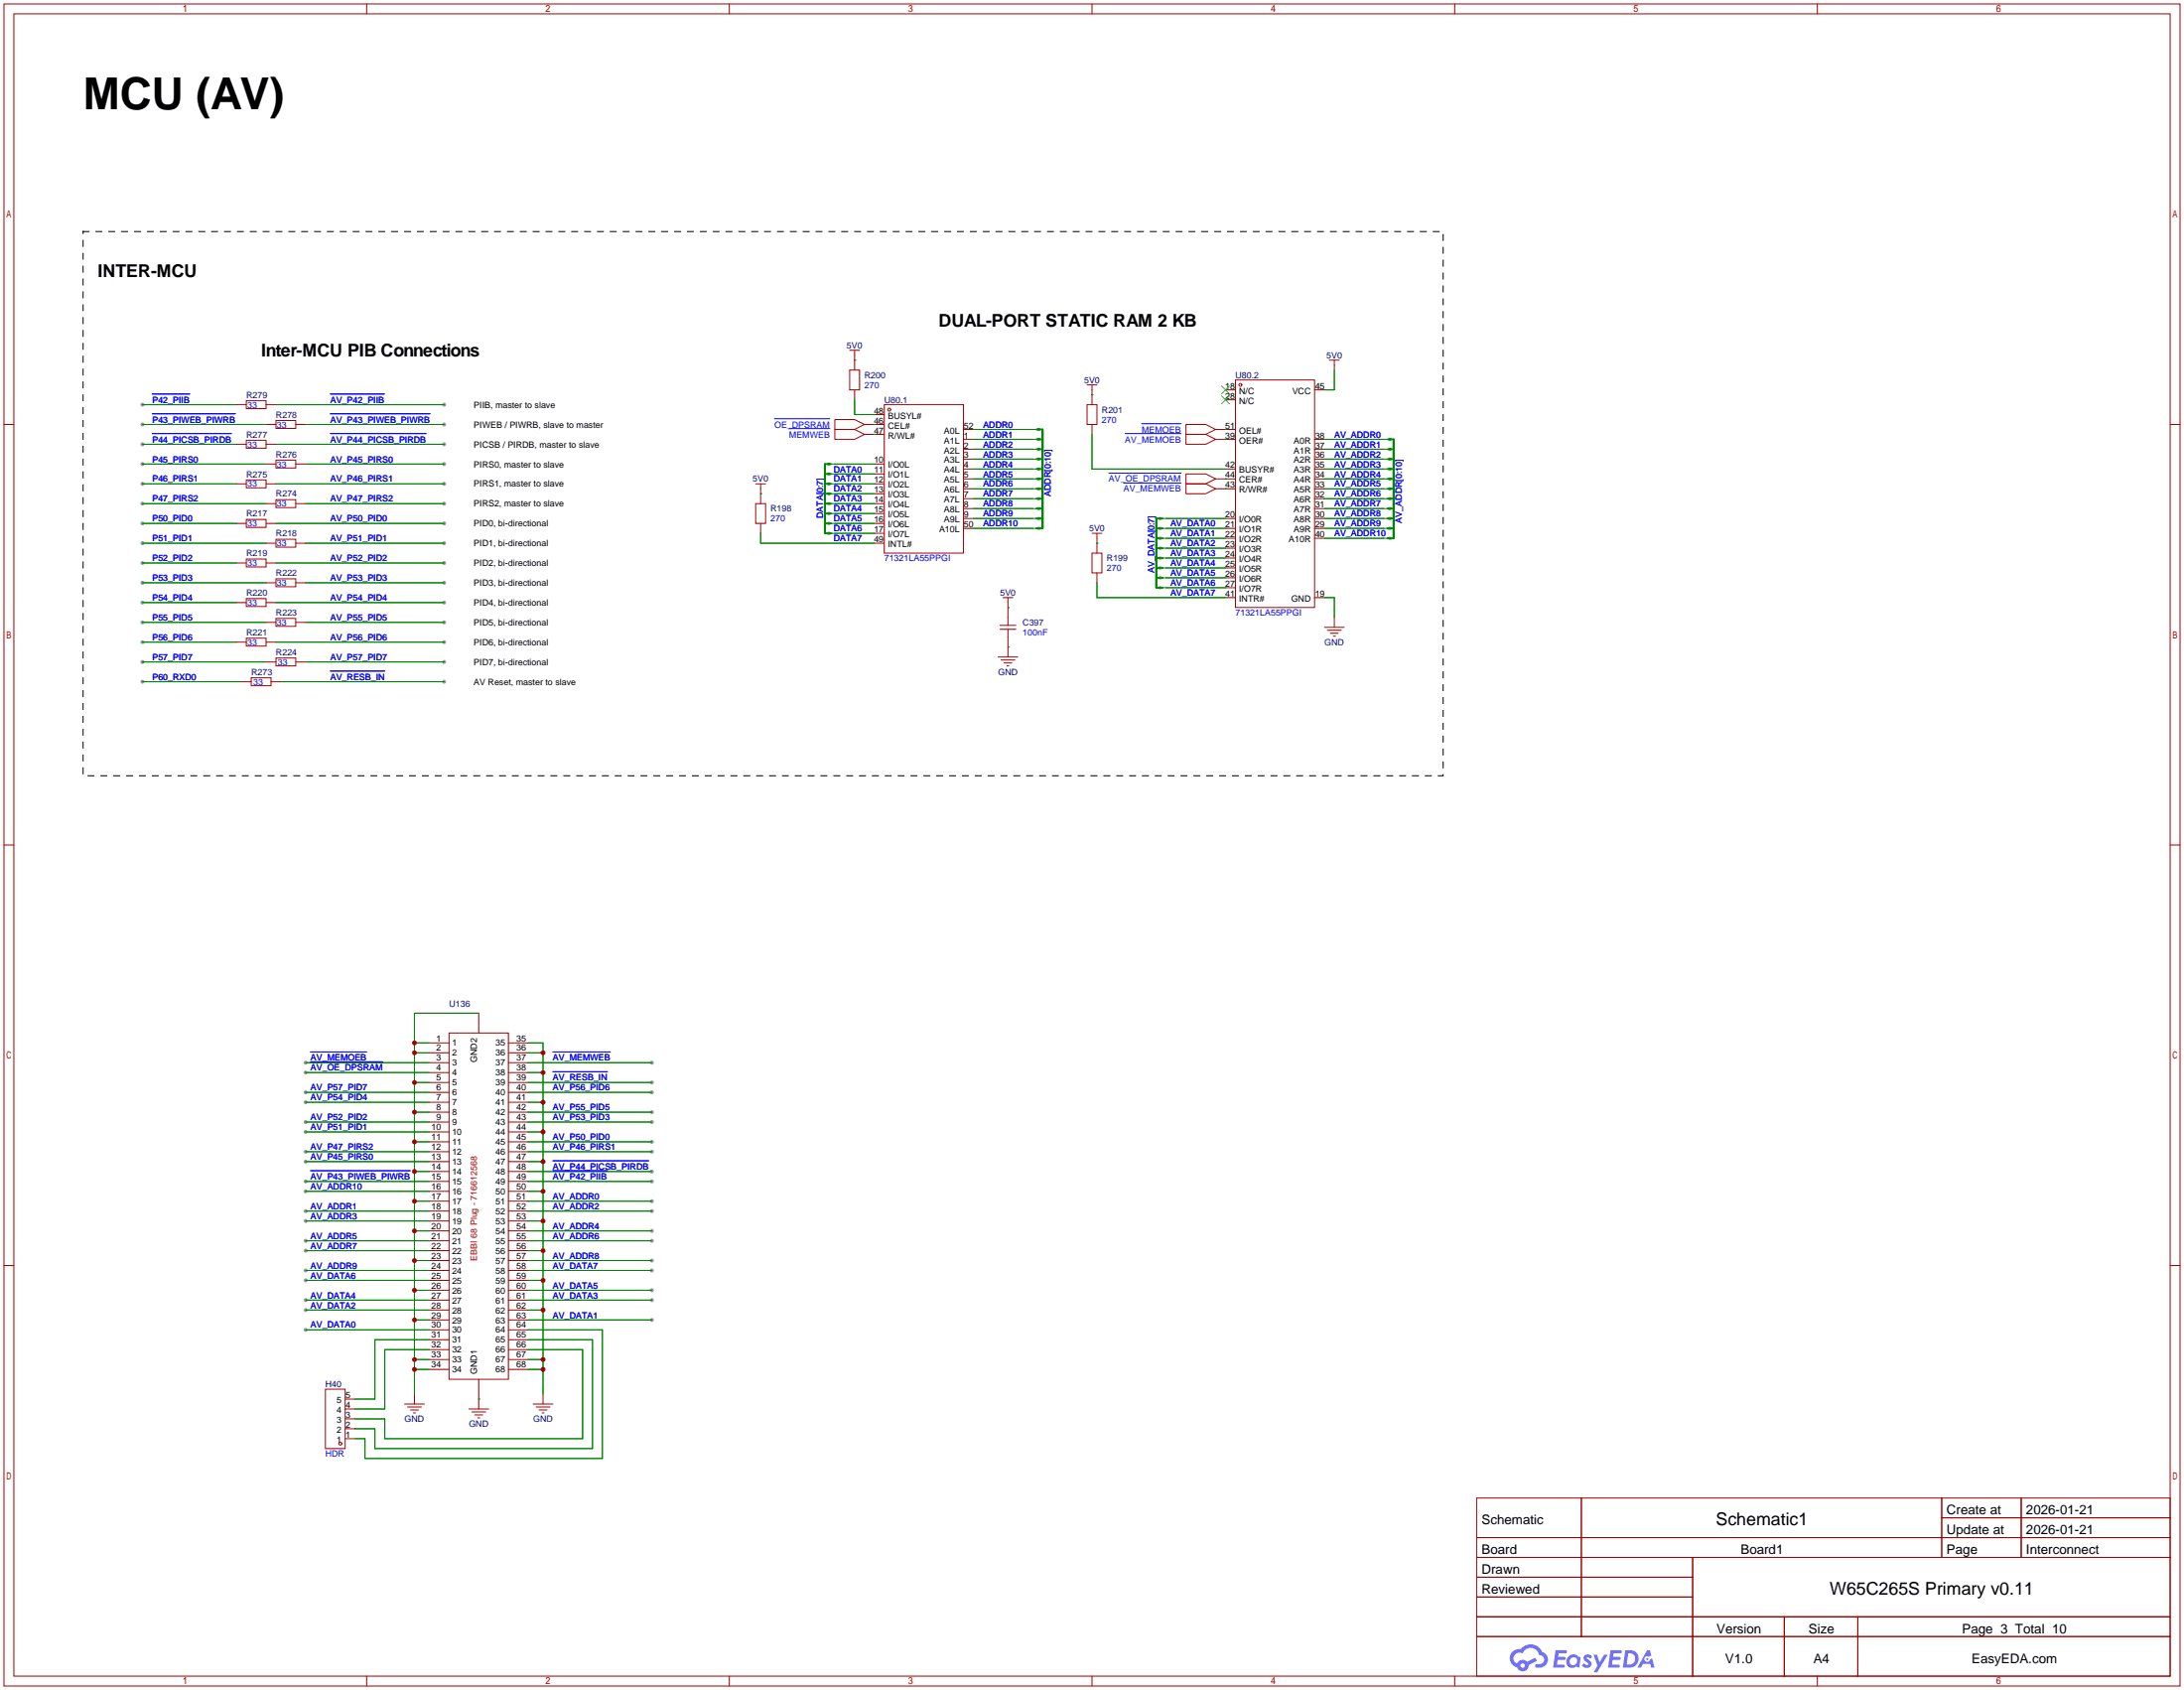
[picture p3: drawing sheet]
<svg xmlns="http://www.w3.org/2000/svg" width="561mm" height="434mm" viewBox="0 0 561 434" stroke-linecap="round" stroke-linejoin="round" font-family="sans-serif">
<g fill="#999">
<circle cx="36.6" cy="109" r=".51"/>
<circle cx="114" cy="109" r=".51"/>
<circle cx="114" cy="114" r=".51"/>
<circle cx="36.6" cy="119.1" r=".51"/>
<circle cx="114" cy="119.1" r=".51"/>
<circle cx="114" cy="124.2" r=".51"/>
<circle cx="36.6" cy="129.3" r=".51"/>
<circle cx="114" cy="129.3" r=".51"/>
<circle cx="114" cy="134.4" r=".51"/>
<circle cx="114" cy="139.4" r=".51"/>
<circle cx="114" cy="144.5" r=".51"/>
<circle cx="114" cy="149.6" r=".51"/>
<circle cx="114" cy="154.7" r=".51"/>
<circle cx="114" cy="159.8" r=".51"/>
<circle cx="114" cy="164.8" r=".51"/>
<circle cx="114" cy="169.9" r=".51"/>
<circle cx="36.6" cy="134.4" r=".51"/>
<circle cx="36.6" cy="139.4" r=".51"/>
<circle cx="36.6" cy="144.5" r=".51"/>
<circle cx="36.6" cy="149.6" r=".51"/>
<circle cx="36.6" cy="154.7" r=".51"/>
<circle cx="36.6" cy="159.8" r=".51"/>
<circle cx="36.6" cy="164.8" r=".51"/>
<circle cx="36.6" cy="169.9" r=".51"/>
<circle cx="36.6" cy="124.2" r=".51"/>
<circle cx="36.6" cy="114" r=".51"/>
<circle cx="114" cy="103.9" r=".51"/>
<circle cx="36.6" cy="103.9" r=".51"/>
<circle cx="114" cy="175" r=".51"/>
<circle cx="36.6" cy="175" r=".51"/>
<circle cx="78.5" cy="272.8" r=".51"/>
<circle cx="78.5" cy="326.1" r=".51"/>
<circle cx="167.4" cy="323.6" r=".51"/>
<circle cx="78.5" cy="321.1" r=".51"/>
<circle cx="167.4" cy="318.5" r=".51"/>
<circle cx="78.5" cy="318.5" r=".51"/>
<circle cx="167.4" cy="316" r=".51"/>
<circle cx="78.5" cy="313.4" r=".51"/>
<circle cx="167.4" cy="310.9" r=".51"/>
<circle cx="78.5" cy="310.9" r=".51"/>
<circle cx="167.4" cy="308.4" r=".51"/>
<circle cx="78.5" cy="305.8" r=".51"/>
<circle cx="78.5" cy="341.4" r=".51"/>
<circle cx="167.4" cy="338.8" r=".51"/>
<circle cx="78.5" cy="336.3" r=".51"/>
<circle cx="167.4" cy="333.8" r=".51"/>
<circle cx="78.5" cy="333.8" r=".51"/>
<circle cx="167.4" cy="331.2" r=".51"/>
<circle cx="78.5" cy="328.7" r=".51"/>
<circle cx="167.4" cy="326.1" r=".51"/>
<circle cx="167.4" cy="272.8" r=".51"/>
<circle cx="78.5" cy="275.3" r=".51"/>
<circle cx="167.4" cy="277.9" r=".51"/>
<circle cx="78.5" cy="280.4" r=".51"/>
<circle cx="167.4" cy="280.4" r=".51"/>
<circle cx="78.5" cy="283" r=".51"/>
<circle cx="167.4" cy="285.5" r=".51"/>
<circle cx="78.5" cy="288" r=".51"/>
<circle cx="167.4" cy="288" r=".51"/>
<circle cx="78.5" cy="290.6" r=".51"/>
<circle cx="167.4" cy="293.1" r=".51"/>
<circle cx="78.5" cy="295.7" r=".51"/>
<circle cx="167.4" cy="295.7" r=".51"/>
<circle cx="78.5" cy="298.2" r=".51"/>
<circle cx="167.4" cy="300.7" r=".51"/>
<circle cx="78.5" cy="303.3" r=".51"/>
<circle cx="167.4" cy="303.3" r=".51"/>
</g>
<g fill="none" stroke="#a10000" stroke-width=".25">
<path d="M1 1h558.8v431.8h-558.8zM3.6 3.6h553.7v426.7h-553.7zM94.1 1v2.6M187.3 1v2.6M280.4 1v2.6M373.5 1v2.6M466.7 1v2.6M1 109h2.6M557.3 109h2.5M1 216.9h2.6M557.3 216.9h2.5M1 324.9h2.6"/>
<path d="M557.3 324.9h2.5M379.2 384.6h178.1v45.7h-178.1zM379.2 394.7h178.1M379.2 399.8h178.1M406.1 384.6v35.5M434.7 399.8v30.5M498.6 384.6v15.2M498.6 389.6h58.7M519 384.6v15.2M379.2 404.9h55.5M379.2 415h178.1M379.2 410h55.5"/>
<path d="M458.2 415v15.3M477.1 415v15.3M94.1 430.3v2.5M187.3 430.3v2.5M280.4 430.3v2.5M373.5 430.3v2.5M379.2 420.1h178.1M466.7 430.3v2.5"/>
</g>
<g fill="#5487ff">
<path d="M407 425a1.3 1.3 0 0 1 1.8 .2l-.4 .7a.47 .47 0 0 0-.4-.5 .47 .47 0 0 0-.5 .3l.1 .1a1.28 1.28 0 0 1 .8 2 1.53 1.53 0 0 1-2.2-.2l.5-.6 .8 .4a.31 .31 0 0 0 .4-.3 .31 .31 0 0 0-.3-.3 1.12 1.12 0 0 1-.6-1.8z"/>
<path d="M409.2 424.8h.9l.6 1.9 1.2-1.9h.9l-2.7 4.5h-.9l1-1.7z"/>
<path d="M399.5 423.6h2.2a.46 .46 0 0 1 .5 .1 .46 .46 0 0 1 .1 .5l-.3 .2h-1.8l-.1 .9h1.6l.3 .2a.4 .4 0 0 1-.3 .6h-1.7l-.2 1.2h1.4a.46 .46 0 0 1 .5 .1 .46 .46 0 0 1 .1 .5l-.3 .2h-2.7z"/>
<path d="M413.6 423.6h2.2a.47 .47 0 0 1 .5 .1 .47 .47 0 0 1 .1 .5l-.3 .2h-1.8l-.1 .9h1.6l.3 .2a.4 .4 0 0 1-.3 .6h-1.7l-.2 1.2h1.4a.46 .46 0 0 1 .5 .1 .46 .46 0 0 1 .1 .5l-.3 .2h-2.7z"/>
<path d="M423 423.6h.7l.4 1.4-.7 .3a.75 .75 0 0 0-1.1 .3 .75 .75 0 0 0 .5 1 .75 .75 0 0 0 .9-.6l.5-.3 .7 2.4h-.9l-.2-1h-1.9l-.5 1h-.9z"/>
<path d="M417.4 423.6l-.7 4.5h1.5a2.27 2.27 0 0 0 2.6-2.3 2.27 2.27 0 0 0-2.7-2.2zM418.1 424.4a1.5 1.5 0 0 1 1.8 1.5 1.5 1.5 0 0 1-1.9 1.4h-.3z"/>
<path d="M402.8 425.2a1.6 1.6 0 0 0-.3 2.3 1.6 1.6 0 0 0 2.3 .2l.8 .4 .3-2.5-.2-.3h-.5a1.58 1.58 0 0 0-2.4-.1zM403.4 425.8a.99 .99 0 0 1 1.6 .5 .99 .99 0 0 1-1.3 1.1 .98 .98 0 0 1-.3-1.6z"/>
<path d="M388.4 424a2.37 2.37 0 0 0 1.2 4 1.54 1.54 0 0 0 1.7 1 1.54 1.54 0 0 0 1.3-1.6l2.1-1.1-.5-.8-2 1.1a1.57 1.57 0 0 0-2.6 .5 1.5 1.5 0 0 1-.8-2.1 1.5 1.5 0 0 1 2.2-.6 2.27 2.27 0 0 1 2.3-1.4 2.27 2.27 0 0 1 2 1.9 1.16 1.16 0 0 1 1.2 1.1 1.16 1.16 0 0 1-1.1 1.2h-.6a.47 .47 0 0 0-.6 .4 .47 .47 0 0 0 .4 .5 2.14 2.14 0 0 0 2.7-1.3 2.14 2.14 0 0 0-1.3-2.8 3.2 3.2 0 0 0-5.5-.7l-1.1 .1zM390.4 427.6a.6 .6 0 0 1 1.2 0 .6 .6 0 0 1-1.2 0z"/>
<circle cx="423" cy="425.9" r=".28"/>
</g>
<g fill="none" stroke="#a10000" stroke-width=".25">
<path d="M218.2 95h2.5v5.1h-2.5zM218.2 89.9h2.5M219.5 89.9v5.1M279.1 98.8h2.6M280.4 98.8v5.1M317.2 97.5h20.4v58.5h-20.4zM341.4 92.5h2.5M342.6 92.5v2.5M60.7 114h2.5M60.7 103.9h2.5M63.2 113h5.1v2.1h-5.1zM63.2 102.9h5.1v2h-5.1z"/>
<path d="M68.3 109h2.6M68.3 119.1h2.6M68.3 114h2.6M68.3 103.9h2.6M70.9 118.1h5v2h-5zM70.9 107.9h5v2.1h-5zM75.9 109h2.6M75.9 119.1h2.6M214.4 110.2h5.1l2.5 1.3-2.5 1.3h-5.1zM214.4 107.7h5.1l2.5 1.3-2.5 1.2h-5.1zM219.5 100.1v2.5M222 109h5.1"/>
<path d="M222 111.5h5.1M224.5 106.4h2.6M224.5 119.1h2.6M227.1 103.9h20.3v38.1h-20.3zM247.4 117.9h2.5M247.4 115.3h2.5M247.4 112.8h2.5M247.4 110.2h2.5M279.1 103.9h2.6v5.1h-2.6zM280.4 109v2.5M304.5 111.5h5.1l2.6 1.3-2.6 1.2h-5.1zM304.5 109h5.1l2.6 1.2-2.6 1.3h-5.1z"/>
<path d="M312.2 112.8h5M312.2 110.2h5M314.7 100.1h2.5M314.7 102.6h2.5M337.6 117.9h2.5M337.6 115.3h2.5M337.6 112.8h2.5M337.6 100.1h2.5M60.7 124.2h2.5M60.7 134.4h2.5M63.2 133.3h5.1v2.1h-5.1zM63.2 123.2h5.1v2h-5.1z"/>
<path d="M68.3 124.2h2.6M68.3 129.3h2.6M68.3 134.4h2.6M68.3 139.4h2.6M70.9 138.4h5v2.1h-5zM70.9 128.3h5v2h-5zM75.9 129.3h2.6M75.9 139.4h2.6M194.1 129.3h2.5v5.1h-2.5zM194.1 124.2h2.5M195.3 124.2v5.1M195.3 134.4v2.5"/>
<path d="M224.5 121.7h2.6M224.5 124.2h2.6M224.5 126.7h2.6M224.5 129.3h2.6M224.5 131.8h2.6M224.5 134.4h2.6M224.5 136.9h2.6M224.5 139.4h2.6M247.4 135.6h2.5M247.4 133.1h2.5M247.4 130.6h2.5M247.4 128h2.5"/>
<path d="M247.4 125.5h2.5M247.4 122.9h2.5M247.4 120.4h2.5M280.4 136.9h2.6M281.7 136.9v5.1M304.5 124.2h5.1l2.6 1.3-2.6 1.2h-5.1zM304.5 121.7h5.1l2.6 1.2-2.6 1.3h-5.1zM312.2 125.5h5M312.2 122.9h5M314.7 135.6h2.5M314.7 133.1h2.5M314.7 120.4h2.5"/>
<path d="M314.7 138.2h2.5M337.6 135.6h2.5M337.6 133.1h2.5M337.6 130.6h2.5M337.6 128h2.5M337.6 125.5h2.5M337.6 122.9h2.5M337.6 120.4h2.5M337.6 138.2h2.5M60.7 144.5h2.5M60.7 154.7h2.5M63.2 143.5h5.1v2h-5.1z"/>
<path d="M63.2 153.7h5.1v2h-5.1zM68.3 144.5h2.6M68.3 154.7h2.6M68.3 149.6h2.6M68.3 159.8h2.6M70.9 148.6h5v2h-5zM70.9 158.8h5v2h-5zM75.9 149.6h2.6M75.9 159.8h2.6M257.6 153.4h2.5M258.8 153.4v7.1M280.4 142h2.6v5.1h-2.6z"/>
<path d="M281.7 147.1v2.5M314.7 140.7h2.5M314.7 143.3h2.5M314.7 145.8h2.5M314.7 148.3h2.5M314.7 150.9h2.5M314.7 153.4h2.5M337.6 153.4h2.5M342.6 158.5v2.5M60.7 164.8h2.5M62 175h2.5M63.2 163.8h5.1v2.1h-5.1z"/>
<path d="M64.5 174h5.1v2h-5.1zM68.3 164.8h2.6M68.3 169.9h2.6M69.6 175h2.5M70.9 168.9h5v2h-5zM75.9 169.9h2.6M256.3 168.7h5.1M256.8 161.5h4.1M256.8 160.5h4.1M257 169.4h3.6M257.8 170.2h2M258.6 170.9h.5"/>
<path d="M258.8 161.5v7.2M340.1 161h5.1M340.9 161.8h3.5M341.6 162.6h2.1M342.4 163.3h.5M110.2 267.7h5.1M110.2 270.3h5.1M110.2 272.8h5.1M110.2 275.3h5.1M110.2 277.9h5.1M115.3 265.2h15.3v88.9h-15.3zM122.9 260.1v5.1"/>
<path d="M130.6 267.7h5M130.6 270.3h5M130.6 272.8h5M130.6 275.3h5M130.6 277.9h5M110.2 280.4h5.1M110.2 283h5.1M110.2 285.5h5.1M110.2 288h5.1M110.2 290.6h5.1M110.2 293.1h5.1M110.2 295.7h5.1"/>
<path d="M110.2 298.2h5.1M130.6 280.4h5M130.6 283h5M130.6 285.5h5M130.6 288h5M130.6 290.6h5M130.6 293.1h5M130.6 295.7h5M130.6 298.2h5M110.2 300.7h5.1M110.2 303.3h5.1M110.2 305.8h5.1"/>
<path d="M110.2 308.4h5.1M110.2 310.9h5.1M110.2 313.4h5.1M110.2 316h5.1M110.2 318.5h5.1M130.6 300.7h5M130.6 303.3h5M130.6 305.8h5M130.6 308.4h5M130.6 310.9h5M130.6 313.4h5M130.6 316h5"/>
<path d="M130.6 318.5h5M110.2 321.1h5.1M110.2 323.6h5.1M110.2 326.1h5.1M110.2 328.7h5.1M110.2 331.2h5.1M110.2 333.8h5.1M110.2 336.3h5.1M110.2 338.8h5.1M130.6 321.1h5M130.6 323.6h5M130.6 326.1h5"/>
<path d="M130.6 328.7h5M130.6 331.2h5M130.6 333.8h5M130.6 336.3h5M130.6 338.8h5M83.6 356.6h5v15.3h-5zM88.6 359.2h2.6M106.4 357.9v2.5M110.2 341.4h5.1M110.2 343.9h5.1M110.2 346.5h5.1M110.2 349h5.1"/>
<path d="M110.2 351.5h5.1M122.9 354.1v7.6M130.6 341.4h5M130.6 343.9h5M130.6 346.5h5M130.6 349h5M130.6 351.5h5M139.4 357.9v2.5M88.6 361.7h2.6M88.6 369.3h2.6M88.6 366.8h2.6M88.6 364.2h2.6"/>
<path d="M103.9 360.4h5.1M104.6 361.2h3.6M105.4 362h2M106.2 362.7h.5M120.4 361.7h5.1M121.2 362.5h3.5M121.9 363.2h2.1M122.7 364h.5M136.9 360.4h5.1M137.7 361.2h3.5M138.4 362h2.1M139.2 362.7h.5"/>
<circle cx="318.5" cy="98.8" r=".38"/>
<circle cx="228.3" cy="105.2" r=".38"/>
<circle cx="87.4" cy="370.6" r=".38"/>
</g>
<path d="M313.7 99.1l2 2M315.7 99.1l-2 2M313.7 101.6l2 2M315.7 101.6l-2 2" fill="none" stroke="#3c3" stroke-width=".25"/>
<path d="M21.3 59.4h349.3v139.7h-349.3z" fill="none" stroke="#000" stroke-width=".25" stroke-dasharray="1.5 1.8"/>
<path d="M211.8 119.1v17.8M267.7 110.2v25.4M357.9 112.8v25.4M296.9 133.1v17.8" fill="none" stroke="#008700" stroke-width=".51"/>
<g fill="none" stroke="#008700" stroke-width=".25">
<path d="M219.5 92.5h.1M342.6 95v5.1h-2.5M36.6 119.1h31.7M36.6 109h31.7M36.6 114h24.1M36.6 103.9h24.1M70.9 114h43.1M70.9 103.9h43.1M78.5 119.1h35.5M78.5 109h35.5M213.6 119.1h10.9M219.5 102.6v3.8h5"/>
<path d="M224.5 111.5h.1M224.5 109h.1M249.9 112.8h16M249.9 115.3h16M249.9 117.9h16M249.9 110.2h16M280.4 101.3h.1M280.4 111.5v8.9h34.3M314.7 112.8h.1M314.7 110.2h.1M340.1 112.8h16M340.1 115.3h16"/>
<path d="M340.1 117.9h16M36.6 124.2h24.1M36.6 129.3h31.7M36.6 134.4h24.1M36.6 139.4h31.7M70.9 124.2h43.1M70.9 134.4h43.1M78.5 129.3h35.5M78.5 139.4h35.5M195.3 126.7h.1M195.3 136.9v2.5h29.2M213.6 121.7h10.9"/>
<path d="M213.6 124.2h10.9M213.6 126.7h10.9M213.6 129.3h10.9M213.6 131.8h10.9M213.6 134.4h10.9M213.6 136.9h10.9M249.9 120.4h16M249.9 122.9h16M249.9 125.5h16M249.9 128h16M249.9 130.6h16M249.9 133.1h16"/>
<path d="M249.9 135.6h16M281.7 139.4h.1M298.7 133.1h16M298.7 135.6h16M298.7 138.2h16M314.7 125.5h.1M314.7 122.9h.1M340.1 120.4h16M340.1 122.9h16M340.1 125.5h16M340.1 128h16M340.1 130.6h16"/>
<path d="M340.1 133.1h16M340.1 135.6h16M340.1 138.2h16M36.6 144.5h24.1M36.6 149.6h31.7M36.6 154.7h24.1M36.6 159.8h31.7M70.9 144.5h43.1M70.9 154.7h43.1M78.5 149.6h35.5M78.5 159.8h35.5M258.8 156h.1"/>
<path d="M281.7 149.6v3.8h33M298.7 140.7h16M298.7 143.3h16M298.7 145.8h16M298.7 148.3h16M298.7 150.9h16M340.1 153.4h2.5v5.1M36.6 164.8h24.1M36.6 169.9h31.7M36.6 175h25.4M70.9 164.8h43.1M72.1 175h41.9"/>
<path d="M78.5 169.9h35.5M258.8 166.1h.1M78.5 272.8h31.7M78.5 275.3h31.7M106.4 267.7h3.8M106.4 270.3h3.8M106.4 277.9h3.8M122.9 260.1h-16.5v97.8M135.6 267.7h3.8v90.2M135.6 270.3h3.8M135.6 277.9h31.8M135.6 272.8h31.8"/>
<path d="M135.6 275.3h3.8M78.5 280.4h31.7M78.5 283h31.7M78.5 288h31.7M78.5 290.6h31.7M78.5 295.7h31.7M78.5 298.2h31.7M106.4 285.5h3.8M106.4 293.1h3.8M135.6 285.5h31.8M135.6 293.1h31.8M135.6 280.4h31.8"/>
<path d="M135.6 283h3.8M135.6 288h31.8M135.6 290.6h3.8M135.6 295.7h31.8M135.6 298.2h3.8M78.5 318.5h31.7M78.5 313.4h31.7M78.5 310.9h31.7M78.5 305.8h31.7M78.5 303.3h31.7M106.4 300.7h3.8M106.4 308.4h3.8"/>
<path d="M106.4 316h3.8M135.6 300.7h31.8M135.6 308.4h31.8M135.6 316h31.8M135.6 318.5h31.8M135.6 313.4h3.8M135.6 310.9h31.8M135.6 305.8h3.8M135.6 303.3h31.8M78.5 326.1h31.7M78.5 321.1h31.7M78.5 336.3h31.7"/>
<path d="M78.5 333.8h31.7M78.5 328.7h31.7M106.4 323.6h3.8M106.4 331.2h3.8M106.4 338.8h3.8M135.6 323.6h31.8M135.6 331.2h31.8M135.6 338.8h31.8M135.6 326.1h31.8M135.6 321.1h3.8M135.6 336.3h3.8M135.6 333.8h31.8"/>
<path d="M135.6 328.7h3.8M78.5 341.4h31.7M106.4 349h3.8M106.4 351.5h3.8M110.2 343.9h-13.9v15.3h-5.1M110.2 346.5h-11.4v15.2h-7.6M122.9 359.2h.1M135.6 349h3.8M135.6 351.5h3.8M135.6 341.4h19.1v33h-61v-5.1h-2.5M135.6 343.9h16.5v28h-55.8v-5.1h-5.1M135.6 346.5h14v22.8h-50.8v-5.1h-7.6"/>
</g>
<g fill="#008700" stroke="#008700" stroke-width=".25">
<path d="M356.1 112.8l.8-.3 1 .3-1 .2z"/>
<path d="M356.1 115.3l.8-.2 1 .2-1 .3z"/>
<path d="M356.1 117.9l.8-.3 1 .3-1 .2z"/>
<path d="M356.1 120.4l.8-.3 1 .3-1 .2z"/>
<path d="M356.1 122.9l.8-.2 1 .2-1 .3z"/>
<path d="M356.1 125.5l.8-.3 1 .3-1 .2z"/>
<path d="M356.1 128l.8-.2 1 .2-1 .3z"/>
<path d="M356.1 130.6l.8-.3 1 .3-1 .2z"/>
<path d="M356.1 133.1l.8-.3 1 .3-1 .2z"/>
<path d="M356.1 135.6l.8-.2 1 .2-1 .3z"/>
<path d="M356.1 138.2l.8-.3 1 .3-1 .2z"/>
<path d="M265.9 110.2l.8-.2 1 .2-1 .3z"/>
<path d="M265.9 112.8l.8-.3 1 .3-1 .2z"/>
<path d="M265.9 115.3l.8-.2 1 .2-1 .3z"/>
<path d="M265.9 117.9l.8-.3 1 .3-1 .2z"/>
<path d="M265.9 120.4l.8-.3 1 .3-1 .2z"/>
<path d="M265.9 122.9l.8-.2 1 .2-1 .3z"/>
<path d="M265.9 125.5l.8-.3 1 .3-1 .2z"/>
<path d="M265.9 128l.8-.2 1 .2-1 .3z"/>
<path d="M265.9 130.6l.8-.3 1 .3-1 .2z"/>
<path d="M265.9 133.1l.8-.3 1 .3-1 .2z"/>
<path d="M265.9 135.6l.8-.2 1 .2-1 .3z"/>
<path d="M211.8 119.1l1.1-.2 .7 .2-.7 .3z"/>
<path d="M211.8 121.7l1.1-.3 .7 .3-.7 .2z"/>
<path d="M211.8 124.2l1.1-.2 .7 .2-.7 .3z"/>
<path d="M211.8 126.7l1.1-.2 .7 .2-.7 .3z"/>
<path d="M211.8 129.3l1.1-.3 .7 .3-.7 .2z"/>
<path d="M211.8 131.8l1.1-.2 .7 .2-.7 .3z"/>
<path d="M211.8 134.4l1.1-.3 .7 .3-.7 .2z"/>
<path d="M211.8 136.9l1.1-.2 .7 .2-.7 .3z"/>
<path d="M296.9 133.1l1-.3 .8 .3-.8 .2z"/>
<path d="M296.9 135.6l1-.2 .8 .2-.8 .3z"/>
<path d="M296.9 138.2l1-.3 .8 .3-.8 .2z"/>
<path d="M296.9 140.7l1-.2 .8 .2-.8 .3z"/>
<path d="M296.9 143.3l1-.3 .8 .3-.8 .2z"/>
<path d="M296.9 145.8l1-.3 .8 .3-.8 .2z"/>
<path d="M296.9 148.3l1-.2 .8 .2-.8 .3z"/>
<path d="M296.9 150.9l1-.3 .8 .3-.8 .2z"/>
</g>
<g fill="none" stroke="#00f" stroke-width=".25">
<path d="M39.1 111.3h20.3M39.1 106.2h21.3M39.1 101.1h9.6M84.8 111.3h24.6M84.8 106.2h25.6M84.8 101.1h13.9M198.9 107.5h14.2M202.6 110h10.5M288.9 111.3h14.4M293.2 108.8h10.1M284.7 121.5h18.6M288.5 124h14.8"/>
<path d="M84.8 172.3h14M79.8 270h14.3M79.8 272.6h18.5M142 270h14.7M142 275.1h14M142 298h24.6M79.8 300.5h25.5M142 300.5h13.9"/>
</g>
<g fill="#c00">
<circle cx="106.4" cy="267.7" r=".63"/>
<circle cx="106.4" cy="270.3" r=".63"/>
<circle cx="106.4" cy="277.9" r=".63"/>
<circle cx="106.4" cy="285.5" r=".63"/>
<circle cx="106.4" cy="293.1" r=".63"/>
<circle cx="106.4" cy="300.7" r=".63"/>
<circle cx="106.4" cy="308.4" r=".63"/>
<circle cx="106.4" cy="316" r=".63"/>
<circle cx="106.4" cy="323.6" r=".63"/>
<circle cx="106.4" cy="331.2" r=".63"/>
<circle cx="106.4" cy="338.8" r=".63"/>
<circle cx="106.4" cy="349" r=".63"/>
<circle cx="106.4" cy="351.5" r=".63"/>
<circle cx="139.4" cy="351.5" r=".63"/>
<circle cx="139.4" cy="349" r=".63"/>
<circle cx="139.4" cy="336.3" r=".63"/>
<circle cx="139.4" cy="328.7" r=".63"/>
<circle cx="139.4" cy="321.1" r=".63"/>
<circle cx="139.4" cy="313.4" r=".63"/>
<circle cx="139.4" cy="305.8" r=".63"/>
<circle cx="139.4" cy="298.2" r=".63"/>
<circle cx="139.4" cy="290.6" r=".63"/>
<circle cx="139.4" cy="283" r=".63"/>
<circle cx="139.4" cy="275.3" r=".63"/>
<circle cx="139.4" cy="270.3" r=".63"/>
</g>
<text font-size="11.3" x="21.3" y="28">MCU (AV)</text>
<g font-size="4.5">
<text x="25.1" y="71.2">INTER-MCU</text>
<text x="241" y="83.9">DUAL-PORT STATIC RAM 2 KB</text>
<text x="67.1" y="91.5">Inter-MCU PIB Connections</text>
<text x="440.6" y="391.6">Schematic1</text>
<text x="469.9" y="409.4">W65C265S Primary v0.11</text>
</g>
<g font-size="3.4">
<text x="499.9" y="388.8">Create at</text>
<text x="520.3" y="388.8">2026-01-21</text>
<text x="380.5" y="391.3">Schematic</text>
<text x="499.9" y="393.8">Update at</text>
<text x="520.3" y="393.8">2026-01-21</text>
<text x="380.5" y="398.9">Board</text>
<text x="447" y="398.9">Board1</text>
<text x="499.9" y="398.9">Page</text>
<text x="520.3" y="398.9">Interconnect</text>
<text x="380.5" y="404">Drawn</text>
<text x="380.5" y="409.1">Reviewed</text>
<text x="440.8" y="419.2">Version</text>
<text x="464.4" y="419.2">Size</text>
<text x="503.9" y="419.2">Page 3 Total 10</text>
<text x="443.1" y="426.9">V1.0</text>
<text x="465.7" y="426.9">A4</text>
<text x="506.3" y="426.9">EasyEDA.com</text>
</g>
<g font-size="2.3" fill="#000080">
<text x="217.4" y="89.5">5V0</text>
<text x="340.6" y="92">5V0</text>
<text x="222" y="97.1">R200</text>
<text x="278.4" y="98.4">5V0</text>
<text x="317.2" y="97.1">U80.2</text>
<text x="63.2" y="102.2">R279</text>
<text x="70.9" y="107.2">R278</text>
<text x="227.1" y="103.4">U80.1</text>
<text x="283" y="106">R201</text>
<text x="63.2" y="112.3">R277</text>
<text x="70.9" y="117.4">R276</text>
<text x="63.2" y="122.5">R275</text>
<text x="193.3" y="123.8">5V0</text>
<text x="70.9" y="127.6">R274</text>
<text x="197.9" y="131.4">R198</text>
<text x="63.2" y="132.6">R217</text>
<text x="70.9" y="137.7">R218</text>
<text x="279.7" y="136.5">5V0</text>
<text x="63.2" y="142.8">R219</text>
<text x="70.9" y="147.9">R222</text>
<text x="284.2" y="144.1">R199</text>
<text x="63.2" y="153">R220</text>
<text x="256.8" y="153">5V0</text>
<text x="70.9" y="158">R223</text>
<text x="262.6" y="160.6">C397</text>
<text x="63.2" y="163.1">R221</text>
<text x="340.1" y="165.7">GND</text>
<text x="64.5" y="173.3">R273</text>
<text x="70.9" y="168.2">R224</text>
<text x="256.3" y="173.3">GND</text>
<text x="115.3" y="258.4">U136</text>
<text x="83.6" y="356.2">H40</text>
<text x="103.9" y="365.1">GND</text>
<text x="136.9" y="365.1">GND</text>
<text x="120.4" y="366.3">GND</text>
</g>
<g font-size="2.3" fill="#00f">
<text x="222" y="99.6">270</text>
<text x="39.1" y="103.4">P42_PIIB</text>
<text x="63.5" y="104.7">33</text>
<text x="84.8" y="103.4">AV_P42_PIIB</text>
<text x="39.1" y="108.5">P43_PIWEB_PIWRB</text>
<text x="39.1" y="113.6">P44_PICSB_PIRDB</text>
<text x="71.1" y="109.8">33</text>
<text x="84.8" y="108.5">AV_P43_PIWEB_PIWRB</text>
<text x="84.8" y="113.6">AV_P44_PICSB_PIRDB</text>
<text x="198.9" y="109.8">OE_DPSRAM</text>
<text x="202.6" y="112.3">MEMWEB</text>
<text x="252.5" y="109.8">ADDR0</text>
<text x="252.5" y="112.3">ADDR1</text>
<text x="283" y="108.5">270</text>
<text x="288.9" y="113.6">AV_MEMOEB</text>
<text x="293.2" y="111.1">MEMOEB</text>
<text x="342.6" y="112.3">AV_ADDR0</text>
<text x="39.1" y="118.7">P45_PIRS0</text>
<text x="63.5" y="114.9">33</text>
<text x="71.1" y="119.9">33</text>
<text x="84.8" y="118.7">AV_P45_PIRS0</text>
<text x="252.5" y="114.9">ADDR2</text>
<text x="252.5" y="117.4">ADDR3</text>
<text x="252.5" y="119.9">ADDR4</text>
<text x="342.6" y="114.9">AV_ADDR1</text>
<text x="342.6" y="117.4">AV_ADDR2</text>
<text x="342.6" y="119.9">AV_ADDR3</text>
<text x="39.1" y="123.8">P46_PIRS1</text>
<text x="63.5" y="125">33</text>
<text x="84.8" y="123.8">AV_P46_PIRS1</text>
<text x="214.1" y="121.2">DATA0</text>
<text x="214.1" y="123.8">DATA1</text>
<text x="252.5" y="122.5">ADDR5</text>
<text x="252.5" y="125">ADDR6</text>
<text x="284.7" y="123.8">AV_OE_DPSRAM</text>
<text x="342.6" y="122.5">AV_ADDR4</text>
<text x="342.6" y="125">AV_ADDR5</text>
<text x="39.1" y="128.8">P47_PIRS2</text>
<text x="71.1" y="130.1">33</text>
<text x="84.8" y="128.8">AV_P47_PIRS2</text>
<text x="214.1" y="126.3">DATA2</text>
<text x="214.1" y="128.8">DATA3</text>
<text x="214.1" y="131.4">DATA4</text>
<text x="252.5" y="127.6">ADDR7</text>
<text x="252.5" y="130.1">ADDR8</text>
<text x="269.8" y="127.4" transform="rotate(-90 269.8 127.4)">ADDR[0:10]</text>
<text x="288.5" y="126.3">AV_MEMWEB</text>
<text x="342.6" y="127.6">AV_ADDR6</text>
<text x="342.6" y="130.1">AV_ADDR7</text>
<text x="39.1" y="133.9">P50_PID0</text>
<text x="63.5" y="135.2">33</text>
<text x="84.8" y="133.9">AV_P50_PID0</text>
<text x="197.9" y="133.9">270</text>
<text x="211.4" y="133.1" transform="rotate(-90 211.4 133.1)">DATA[0:7]</text>
<text x="214.1" y="133.9">DATA5</text>
<text x="214.1" y="136.5">DATA6</text>
<text x="252.5" y="132.6">ADDR9</text>
<text x="252.5" y="135.2">ADDR10</text>
<text x="300.6" y="135.2">AV_DATA0</text>
<text x="300.6" y="137.7">AV_DATA1</text>
<text x="342.6" y="132.6">AV_ADDR8</text>
<text x="342.6" y="135.2">AV_ADDR9</text>
<text x="342.6" y="137.7">AV_ADDR10</text>
<text x="360" y="134.2" transform="rotate(-90 360 134.2)">AV_ADDR[0:10]</text>
<text x="39.1" y="139">P51_PID1</text>
<text x="71.1" y="140.3">33</text>
<text x="84.8" y="139">AV_P51_PID1</text>
<text x="214.1" y="139">DATA7</text>
<text x="300.6" y="140.3">AV_DATA2</text>
<text x="300.6" y="142.8">AV_DATA3</text>
<text x="39.1" y="144.1">P52_PID2</text>
<text x="39.1" y="149.2">P53_PID3</text>
<text x="63.5" y="145.3">33</text>
<text x="84.8" y="144.1">AV_P52_PID2</text>
<text x="84.8" y="149.2">AV_P53_PID3</text>
<text x="227.1" y="144.1">71321LA55PPGI</text>
<text x="284.2" y="146.6">270</text>
<text x="296.5" y="147.1" transform="rotate(-90 296.5 147.1)">AV_DATA[0:7]</text>
<text x="300.6" y="145.3">AV_DATA4</text>
<text x="300.6" y="147.9">AV_DATA5</text>
<text x="39.1" y="154.2">P54_PID4</text>
<text x="63.5" y="155.5">33</text>
<text x="71.1" y="150.4">33</text>
<text x="84.8" y="154.2">AV_P54_PID4</text>
<text x="300.6" y="150.4">AV_DATA6</text>
<text x="300.6" y="153">AV_DATA7</text>
<text x="39.1" y="159.3">P55_PID5</text>
<text x="71.1" y="160.6">33</text>
<text x="84.8" y="159.3">AV_P55_PID5</text>
<text x="317.2" y="158">71321LA55PPGI</text>
<text x="39.1" y="164.4">P56_PID6</text>
<text x="63.5" y="165.7">33</text>
<text x="84.8" y="164.4">AV_P56_PID6</text>
<text x="262.6" y="163.1">100nF</text>
<text x="39.1" y="169.5">P57_PID7</text>
<text x="71.4" y="170.7">33</text>
<text x="84.8" y="169.5">AV_P57_PID7</text>
<text x="39.1" y="174.6">P60_RXD0</text>
<text x="65" y="175.8">33</text>
<text x="84.8" y="174.6">AV_RESB_IN</text>
<text x="79.8" y="272.3">AV_MEMOEB</text>
<text x="79.8" y="274.9">AV_OE_DPSRAM</text>
<text x="142" y="272.3">AV_MEMWEB</text>
<text x="79.8" y="280">AV_P57_PID7</text>
<text x="142" y="277.4">AV_RESB_IN</text>
<text x="142" y="280">AV_P56_PID6</text>
<text x="79.8" y="282.5">AV_P54_PID4</text>
<text x="79.8" y="287.6">AV_P52_PID2</text>
<text x="142" y="285">AV_P55_PID5</text>
<text x="142" y="287.6">AV_P53_PID3</text>
<text x="79.8" y="290.1">AV_P51_PID1</text>
<text x="142" y="292.7">AV_P50_PID0</text>
<text x="79.8" y="295.2">AV_P47_PIRS2</text>
<text x="79.8" y="297.7">AV_P45_PIRS0</text>
<text x="142" y="295.2">AV_P46_PIRS1</text>
<text x="79.8" y="305.4">AV_ADDR10</text>
<text x="79.8" y="302.8">AV_P43_PIWEB_PIWRB</text>
<text x="142" y="300.3">AV_P44_PICSB_PIRDB</text>
<text x="142" y="302.8">AV_P42_PIIB</text>
<text x="79.8" y="310.4">AV_ADDR1</text>
<text x="142" y="310.4">AV_ADDR2</text>
<text x="142" y="307.9">AV_ADDR0</text>
<text x="79.8" y="313">AV_ADDR3</text>
<text x="142" y="315.5">AV_ADDR4</text>
<text x="79.8" y="320.6">AV_ADDR7</text>
<text x="79.8" y="318.1">AV_ADDR5</text>
<text x="142" y="323.1">AV_ADDR8</text>
<text x="142" y="318.1">AV_ADDR6</text>
<text x="79.8" y="325.7">AV_ADDR9</text>
<text x="79.8" y="328.2">AV_DATA6</text>
<text x="142" y="325.7">AV_DATA7</text>
<text x="79.8" y="335.8">AV_DATA2</text>
<text x="79.8" y="333.3">AV_DATA4</text>
<text x="142" y="333.3">AV_DATA3</text>
<text x="142" y="330.8">AV_DATA5</text>
<text x="79.8" y="340.9">AV_DATA0</text>
<text x="142" y="338.4">AV_DATA1</text>
<text x="83.6" y="373.9">HDR</text>
</g>
<g font-size="2.3">
<text x="314.6" y="99.9">18</text>
<text x="318.2" y="101.1">N/C</text>
<text x="331.8" y="101.1">VCC</text>
<text x="337.7" y="99.9">45</text>
<text x="121.7" y="104.7">PIIB, master to slave</text>
<text x="224.4" y="106.2">48</text>
<text x="228" y="107.5">BUSYL#</text>
<text x="314.6" y="102.4">28</text>
<text x="318.2" y="103.7">N/C</text>
<text x="121.7" y="109.8">PIWEB / PIWRB, slave to master</text>
<text x="224.4" y="108.7">46</text>
<text x="224.4" y="111.3">47</text>
<text x="228" y="110">CEL#</text>
<text x="228" y="112.6">R/WL#</text>
<text x="242.4" y="113.8">A1L</text>
<text x="242.4" y="111.3">A0L</text>
<text x="247.5" y="112.6">1</text>
<text x="247.5" y="110">52</text>
<text x="314.6" y="110">51</text>
<text x="314.6" y="112.6">39</text>
<text x="318.2" y="111.3">OEL#</text>
<text x="318.2" y="113.8">OER#</text>
<text x="332.2" y="113.8">A0R</text>
<text x="337.7" y="112.6">38</text>
<text x="121.7" y="114.9">PICSB / PIRDB, master to slave</text>
<text x="121.7" y="119.9">PIRS0, master to slave</text>
<text x="224.4" y="118.9">10</text>
<text x="242.4" y="118.9">A3L</text>
<text x="242.4" y="116.4">A2L</text>
<text x="247.5" y="117.6">3</text>
<text x="247.5" y="115.1">2</text>
<text x="332.2" y="118.9">A2R</text>
<text x="332.2" y="116.4">A1R</text>
<text x="337.7" y="117.6">36</text>
<text x="337.7" y="115.1">37</text>
<text x="121.7" y="125">PIRS1, master to slave</text>
<text x="224.4" y="121.4">11</text>
<text x="224.4" y="124">12</text>
<text x="228" y="120.2">I/O0L</text>
<text x="228" y="122.7">I/O1L</text>
<text x="228" y="125.3">I/O2L</text>
<text x="242.4" y="124">A5L</text>
<text x="242.4" y="121.4">A4L</text>
<text x="247.5" y="125.3">6</text>
<text x="247.5" y="122.7">5</text>
<text x="247.5" y="120.2">4</text>
<text x="314.6" y="120.2">42</text>
<text x="314.6" y="122.7">44</text>
<text x="314.6" y="125.3">43</text>
<text x="318.2" y="121.4">BUSYR#</text>
<text x="318.2" y="124">CER#</text>
<text x="332.2" y="124">A4R</text>
<text x="332.2" y="121.4">A3R</text>
<text x="337.7" y="125.3">33</text>
<text x="337.7" y="122.7">34</text>
<text x="337.7" y="120.2">35</text>
<text x="121.7" y="130.1">PIRS2, master to slave</text>
<text x="224.4" y="126.5">13</text>
<text x="224.4" y="129.1">14</text>
<text x="224.4" y="131.6">15</text>
<text x="228" y="127.8">I/O3L</text>
<text x="228" y="130.3">I/O4L</text>
<text x="242.4" y="131.6">A8L</text>
<text x="242.4" y="129.1">A7L</text>
<text x="242.4" y="126.5">A6L</text>
<text x="247.5" y="130.3">8</text>
<text x="247.5" y="127.8">7</text>
<text x="318.2" y="126.5">R/WR#</text>
<text x="332.2" y="131.6">A7R</text>
<text x="332.2" y="129.1">A6R</text>
<text x="332.2" y="126.5">A5R</text>
<text x="337.7" y="130.3">31</text>
<text x="337.7" y="127.8">32</text>
<text x="121.7" y="135.2">PID0, bi-directional</text>
<text x="224.4" y="134.1">16</text>
<text x="224.4" y="136.7">17</text>
<text x="228" y="132.9">I/O5L</text>
<text x="228" y="135.4">I/O6L</text>
<text x="228" y="138">I/O7L</text>
<text x="241.2" y="136.7">A10L</text>
<text x="242.4" y="134.1">A9L</text>
<text x="247.5" y="135.4">50</text>
<text x="247.5" y="132.9">9</text>
<text x="314.6" y="132.9">20</text>
<text x="314.6" y="135.4">21</text>
<text x="314.6" y="138">22</text>
<text x="318.2" y="134.1">I/O0R</text>
<text x="318.2" y="136.7">I/O1R</text>
<text x="332.2" y="136.7">A9R</text>
<text x="332.2" y="134.1">A8R</text>
<text x="337.7" y="138">40</text>
<text x="337.7" y="135.4">29</text>
<text x="337.7" y="132.9">30</text>
<text x="121.7" y="140.3">PID1, bi-directional</text>
<text x="224.4" y="139.2">49</text>
<text x="228" y="140.5">INTL#</text>
<text x="314.6" y="140.5">23</text>
<text x="314.6" y="143">24</text>
<text x="318.2" y="139.2">I/O2R</text>
<text x="318.2" y="141.8">I/O3R</text>
<text x="331" y="139.2">A10R</text>
<text x="121.7" y="145.3">PID2, bi-directional</text>
<text x="314.6" y="145.6">25</text>
<text x="314.6" y="148.1">26</text>
<text x="318.2" y="144.3">I/O4R</text>
<text x="318.2" y="146.8">I/O5R</text>
<text x="318.2" y="149.4">I/O6R</text>
<text x="121.7" y="150.4">PID3, bi-directional</text>
<text x="121.7" y="155.5">PID4, bi-directional</text>
<text x="314.6" y="150.7">27</text>
<text x="314.6" y="153.2">41</text>
<text x="318.2" y="151.9">I/O7R</text>
<text x="318.2" y="154.5">INTR#</text>
<text x="331.6" y="154.5">GND</text>
<text x="337.7" y="153.2">19</text>
<text x="121.7" y="160.6">PID5, bi-directional</text>
<text x="121.7" y="165.7">PID6, bi-directional</text>
<text x="121.7" y="170.7">PID7, bi-directional</text>
<text x="121.7" y="175.8">AV Reset, master to slave</text>
<text x="112" y="267.3">1</text>
<text x="112" y="269.8">2</text>
<text x="116.1" y="268.5">1</text>
<text x="127.3" y="268.5">35</text>
<text x="132.6" y="267.3">35</text>
<text x="132.6" y="269.8">36</text>
<text x="112" y="272.3">3</text>
<text x="112" y="274.9">4</text>
<text x="116.1" y="271.1">2</text>
<text x="116.1" y="273.6">3</text>
<text x="122.5" y="272.8" transform="rotate(-90 122.5 272.8)">GND2</text>
<text x="127.3" y="271.1">36</text>
<text x="127.3" y="273.6">37</text>
<text x="132.6" y="272.3">37</text>
<text x="132.6" y="274.9">38</text>
<text x="112" y="277.4">5</text>
<text x="112" y="280">6</text>
<text x="116.1" y="276.2">4</text>
<text x="116.1" y="278.7">5</text>
<text x="116.1" y="281.2">6</text>
<text x="127.3" y="276.2">38</text>
<text x="127.3" y="278.7">39</text>
<text x="127.3" y="281.2">40</text>
<text x="132.6" y="277.4">39</text>
<text x="132.6" y="280">40</text>
<text x="112" y="282.5">7</text>
<text x="112" y="285">8</text>
<text x="112" y="287.6">9</text>
<text x="116.1" y="283.8">7</text>
<text x="116.1" y="286.3">8</text>
<text x="127.3" y="283.8">41</text>
<text x="127.3" y="286.3">42</text>
<text x="132.6" y="282.5">41</text>
<text x="132.6" y="285">42</text>
<text x="132.6" y="287.6">43</text>
<text x="110.8" y="290.1">10</text>
<text x="110.8" y="292.7">11</text>
<text x="116.1" y="288.9">9</text>
<text x="116.1" y="291.4">10</text>
<text x="116.1" y="293.9">11</text>
<text x="127.3" y="288.9">43</text>
<text x="127.3" y="291.4">44</text>
<text x="127.3" y="293.9">45</text>
<text x="132.6" y="290.1">44</text>
<text x="132.6" y="292.7">45</text>
<text x="110.8" y="295.2">12</text>
<text x="110.8" y="297.7">13</text>
<text x="116.1" y="296.5">12</text>
<text x="116.1" y="299">13</text>
<text x="127.3" y="296.5">46</text>
<text x="127.3" y="299">47</text>
<text x="132.6" y="295.2">46</text>
<text x="132.6" y="297.7">47</text>
<text x="110.8" y="300.3">14</text>
<text x="110.8" y="302.8">15</text>
<text x="110.8" y="305.4">16</text>
<text x="116.1" y="301.6">14</text>
<text x="116.1" y="304.1">15</text>
<text x="127.3" y="301.6">48</text>
<text x="127.3" y="304.1">49</text>
<text x="132.6" y="300.3">48</text>
<text x="132.6" y="302.8">49</text>
<text x="132.6" y="305.4">50</text>
<text x="110.8" y="307.9">17</text>
<text x="110.8" y="310.4">18</text>
<text x="116.1" y="306.6">16</text>
<text x="116.1" y="309.2">17</text>
<text x="116.1" y="311.7">18</text>
<text x="127.3" y="306.6">50</text>
<text x="127.3" y="309.2">51</text>
<text x="127.3" y="311.7">52</text>
<text x="132.6" y="307.9">51</text>
<text x="132.6" y="310.4">52</text>
<text x="110.8" y="313">19</text>
<text x="110.8" y="315.5">20</text>
<text x="116.1" y="314.3">19</text>
<text x="116.1" y="316.8">20</text>
<text x="127.3" y="314.3">53</text>
<text x="127.3" y="316.8">54</text>
<text x="132.6" y="313">53</text>
<text x="132.6" y="315.5">54</text>
<text x="110.8" y="318.1">21</text>
<text x="110.8" y="320.6">22</text>
<text x="110.8" y="323.1">23</text>
<text x="116.1" y="319.3">21</text>
<text x="116.1" y="321.9">22</text>
<text x="127.3" y="319.3">55</text>
<text x="127.3" y="321.9">56</text>
<text x="132.6" y="318.1">55</text>
<text x="132.6" y="320.6">56</text>
<text x="132.6" y="323.1">57</text>
<text x="110.8" y="325.7">24</text>
<text x="110.8" y="328.2">25</text>
<text x="116.1" y="324.4">23</text>
<text x="116.1" y="327">24</text>
<text x="116.1" y="329.5">25</text>
<text x="127.3" y="324.4">57</text>
<text x="127.3" y="327">58</text>
<text x="127.3" y="329.5">59</text>
<text x="132.6" y="325.7">58</text>
<text x="132.6" y="328.2">59</text>
<text x="110.8" y="330.8">26</text>
<text x="110.8" y="333.3">27</text>
<text x="110.8" y="335.8">28</text>
<text x="116.1" y="332">26</text>
<text x="116.1" y="334.6">27</text>
<text x="127.3" y="332">60</text>
<text x="127.3" y="334.6">61</text>
<text x="132.6" y="330.8">60</text>
<text x="132.6" y="333.3">61</text>
<text x="132.6" y="335.8">62</text>
<text x="110.8" y="338.4">29</text>
<text x="110.8" y="340.9">30</text>
<text x="116.1" y="337.1">28</text>
<text x="116.1" y="339.7">29</text>
<text x="127.3" y="337.1">62</text>
<text x="127.3" y="339.7">63</text>
<text x="132.6" y="338.4">63</text>
<text x="132.6" y="340.9">64</text>
<text x="110.8" y="343.5">31</text>
<text x="110.8" y="346">32</text>
<text x="116.1" y="342.2">30</text>
<text x="116.1" y="344.7">31</text>
<text x="116.1" y="347.3">32</text>
<text x="127.3" y="342.2">64</text>
<text x="127.3" y="344.7">65</text>
<text x="127.3" y="347.3">66</text>
<text x="132.6" y="343.5">65</text>
<text x="132.6" y="346">66</text>
<text x="110.8" y="348.5">33</text>
<text x="110.8" y="351.1">34</text>
<text x="116.1" y="349.8">33</text>
<text x="116.1" y="352.4">34</text>
<text x="122.5" y="352.8" transform="rotate(-90 122.5 352.8)">GND1</text>
<text x="127.3" y="349.8">67</text>
<text x="127.3" y="352.4">68</text>
<text x="132.6" y="348.5">67</text>
<text x="132.6" y="351.1">68</text>
<text x="88.8" y="358.9">5</text>
<text x="86.4" y="365.3">3</text>
<text x="86.4" y="362.7">4</text>
<text x="86.4" y="360.2">5</text>
<text x="88.8" y="364">3</text>
<text x="88.8" y="361.5">4</text>
<text x="86.4" y="370.4">1</text>
<text x="86.4" y="367.8">2</text>
<text x="88.8" y="369.1">1</text>
<text x="88.8" y="366.6">2</text>
</g>
<text font-size="2.3" fill="#a00000" x="122.5" y="323.6" transform="rotate(-90 122.5 323.6)">EBBI 68 Plug - 716612568</text>
</svg>
